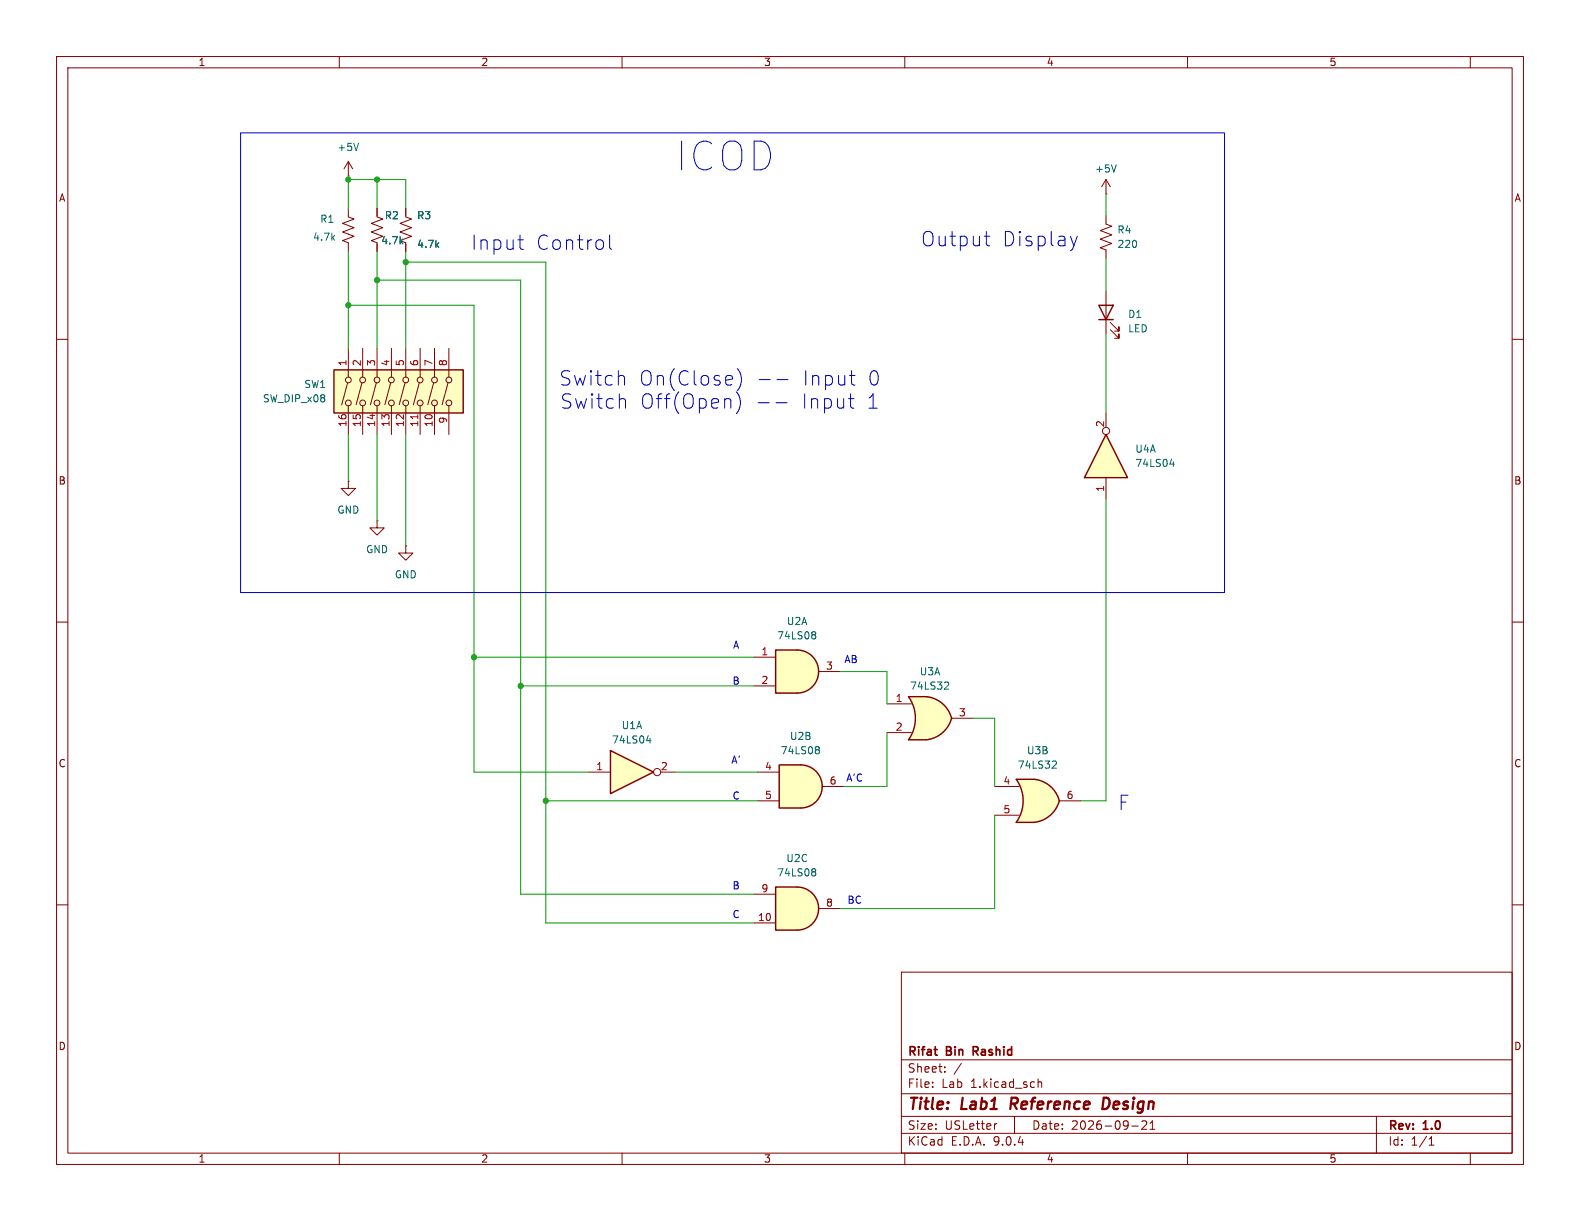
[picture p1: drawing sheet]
<svg xmlns="http://www.w3.org/2000/svg" width="279mm" height="216mm" viewBox="0 0 279 216" stroke-linecap="round" stroke-linejoin="round" font-family="sans-serif">
<g fill="none" stroke="#840000" stroke-width=".18">
<path d="M10 10h259.4v195.9h-259.4zM12 12h255.4v191.9h-255.4zM60 10v2M110 10v2M160 10v2M210 10v2M260 10v2M10 60h2M267.4 60h2M10 110h2M267.4 110h2M10 160h2"/>
<path d="M159.4 171.9h108v32h-108zM267.4 160h2M159.4 197.4h108M159.4 193.4h108M159.4 187.4h108M164.9 192.1v.2M164.9 191.4v.1M167.1 189.4v.2M167.1 188.7v.1M170 188l-1.3 1.9M176.3 198.7l-.3 .1M179.4 197.4v3"/>
<path d="M183.6 190.8v1.5M183.6 191.4l.2-.1 .3 .1 .1 .9M200.1 199.1h1.2M202.7 198.3v.5l-.8 .9h.9M203.4 199.7h.8M203.4 198.6l.4-.4v1.5M243.4 197.4v6.5M60 203.9v2M110 203.9v2M159.4 200.4h108M160 203.9v2M210 203.9v2"/>
<path d="M252.7 202.5h.9M252.7 201.4l.4-.4v1.5M260 203.9v2"/>
</g>
<path d="M178.9 194.1l-.2 2M195.9 194.2l-.7-.1-.3 2h.5l.5-.3" fill="none" stroke="#840000" stroke-width=".4"/>
<path d="M165.2 185.6h.5M165.6 186.6h.1M172.1 185.9h.6M172.7 185.1h-.6v1.5" fill="none" stroke="#840000" stroke-width=".3"/>
<path d="M141 156.8a3.8 3.8 0 0 1 3.8 3.9 3.8 3.8 0 0 1-3.8 3.8z" fill="#ffffc2" stroke="#ffffc2" stroke-width=".18"/>
<path d="M137.2 156.8h3.8v7.7h-3.8z" fill="#ffffc2"/>
<path d="M137.2 156.8h3.8a3.8 3.8 0 0 1 3.8 3.9 3.8 3.8 0 0 1-3.8 3.8h-3.8z" fill="none" stroke="#840000" stroke-width=".25"/>
<path d="M61.6 85.1v1.3h1.3l-1.3 1.2-1.3-1.2h1.3M61.6 85.1h.1M66.7 92.1v1.2h1.2l-1.2 1.3-1.3-1.3h1.3M66.7 92.1h.1M133.3 158.1h3.9M133.3 163.2h3.9M144.8 160.7h3.8" fill="none" stroke="#840000" stroke-width=".18"/>
<path d="M143.8 153.6h.2l.3 .3-.3 .3M143.8 154.2h.2M144 154.2l.3 .2v.2l-.2 .2-.3 .1" fill="none" stroke="#006464" stroke-width=".18"/>
<path d="M59.1 65.4h22.8v7.6h-22.8z" fill="#ffffc2"/>
<g fill="none" stroke="#840000" stroke-width=".18">
<path d="M61.6 31.1h.1M61.6 28.6v2.5M61.6 28.6l-.8 1.2M61.6 28.6l.8 1.2M61.5 67.7l-1.1 3.9M61.6 61.6v5.1M61.6 71.8v5M64 67.7l-1 3.9M64.1 61.6v5.1M64.1 71.8v5M66.5 67.7l-1 3.9M66.7 61.6v5.1"/>
<path d="M66.7 71.8v5M69.1 67.7l-1.1 3.9M69.2 61.6v5.1M69.2 71.8v5M71.6 67.7l-1 3.9M71.8 61.6v5.1M71.8 71.8v5M74.1 67.7l-1 3.9M74.3 61.6v5.1M74.3 71.8v5M76.7 67.7l-1.1 3.9M76.8 61.6v5.1"/>
<path d="M76.8 71.8v5M79.2 67.7l-1 3.9M79.4 61.6v5.1M79.4 71.8v5M71.8 96.5v1.3h1.2l-1.2 1.3-1.3-1.3h1.3M71.8 96.5h.1"/>
<circle cx="61.6" cy="67.2" r=".51"/>
<circle cx="61.6" cy="71.2" r=".51"/>
<circle cx="64.1" cy="67.2" r=".51"/>
<circle cx="64.1" cy="71.2" r=".51"/>
<circle cx="66.7" cy="71.2" r=".51"/>
<circle cx="66.7" cy="67.2" r=".51"/>
<circle cx="69.2" cy="67.2" r=".51"/>
<circle cx="69.2" cy="71.2" r=".51"/>
<circle cx="71.8" cy="67.2" r=".51"/>
<circle cx="71.8" cy="71.2" r=".51"/>
<circle cx="74.3" cy="67.2" r=".51"/>
<circle cx="74.3" cy="71.2" r=".51"/>
<circle cx="76.8" cy="71.2" r=".51"/>
<circle cx="76.8" cy="67.2" r=".51"/>
<circle cx="79.4" cy="67.2" r=".51"/>
<circle cx="79.4" cy="71.2" r=".51"/>
</g>
<path d="M59.1 65.4h22.8v7.6h-22.8z" fill="none" stroke="#840000" stroke-width=".25"/>
<path d="M73.9 73.3v.8" fill="none" stroke="#a90000" stroke-width=".18"/>
<path d="M63.4 25.3l-.4 1.3" fill="none" stroke="#006464" stroke-width=".18"/>
<path d="M141 114.9a3.8 3.8 0 0 1 3.8 3.8 3.8 3.8 0 0 1-3.8 3.9z" fill="#ffffc2" stroke="#ffffc2" stroke-width=".18"/>
<path d="M137.2 114.9h3.8v7.7h-3.8z" fill="#ffffc2"/>
<path d="M137.2 114.9h3.8a3.8 3.8 0 0 1 3.8 3.8 3.8 3.8 0 0 1-3.8 3.9h-3.8z" fill="none" stroke="#840000" stroke-width=".25"/>
<path d="M133.3 116.2h3.9M144.8 118.7h3.8M133.3 121.3h3.9" fill="none" stroke="#840000" stroke-width=".18"/>
<path d="M143.8 111.7h.2l.3 .2-.3 .3M143.8 112.2h.2M144 112.2l.3 .3v.2l-.2 .2-.3 .1" fill="none" stroke="#006464" stroke-width=".18"/>
<path d="M179.7 137.8h3.2M179.7 145.4h3.2" fill="none" stroke="#ffffc2" stroke-width=".18"/>
<g fill="#ffffc2" stroke="#ffffc2" stroke-width=".18">
<path d="M182.3 140.2l5 1.4a5.2 5.2 0 0 1-4.4 3.8z"/>
<path d="M182.9 137.8a5.1 5.1 0 0 1 4.4 3.8l-5 1.3z"/>
</g>
<path d="M179.7 137.8h3.2v7.6h-3.2a6.7 6.7 0 0 0 0-7.6z" fill="#ffffc2"/>
<path d="M194.3 54h2.5l-1.2 2.5zM194.3 56.5h2.5M179.7 137.8h3.2a5.1 5.1 0 0 1 4.4 3.8 5.2 5.2 0 0 1-4.4 3.8h-3.2a6.6 6.6 0 0 0 0-7.6z" fill="none" stroke="#840000" stroke-width=".25"/>
<path d="M195.6 38.1v1.5l1 .4-2 .8 2 .7-2 .8 2 .8-2 .7 1 .4v1.5M195.6 51.4v7.7M196.3 58.3l1.6 1.5v-.7v.7h-.8M196.3 57l1.6 1.5v-.7v.7h-.8M175.9 139.1h4.3M175.9 144.1h4.3M187.3 141.6h3.8" fill="none" stroke="#840000" stroke-width=".18"/>
<path d="M186.3 134.6h.4l.1 .3-.8 .9h.8" fill="none" stroke="#006464" stroke-width=".18"/>
<path d="M195.6 76.8l3.8 7.7h-7.6z" fill="#ffffc2"/>
<path d="M195.6 76.8l3.8 7.7h-7.6z" fill="none" stroke="#840000" stroke-width=".25"/>
<g fill="none" stroke="#840000" stroke-width=".18">
<path d="M195.6 34.3h.1M195.6 31.8v2.5M195.6 31.8l-.8 1.2M195.6 31.8l.7 1.2M195.6 73v2.6M195.6 84.5v3.8"/>
<circle cx="195.6" cy="76.2" r=".63"/>
</g>
<path d="M197.4 29.2l-.4 1.2M206.9 82.1h.8M207.5 81.6v.9" fill="none" stroke="#006464" stroke-width=".18"/>
<path d="M107.9 132.7l7.7 3.8-7.7 3.8z" fill="#ffffc2"/>
<path d="M107.9 132.7l7.7 3.8-7.7 3.8z" fill="none" stroke="#840000" stroke-width=".25"/>
<g fill="none" stroke="#840000" stroke-width=".18">
<path d="M104.1 136.5h3.8M116.8 136.5h2.6"/>
<circle cx="116.2" cy="136.5" r=".63"/>
</g>
<path d="M114.3 131h.8M114.9 130.5v.9" fill="none" stroke="#006464" stroke-width=".18"/>
<path d="M160.7 123.2h3.1M160.7 130.8h3.1" fill="none" stroke="#ffffc2" stroke-width=".18"/>
<g fill="#ffffc2" stroke="#ffffc2" stroke-width=".18">
<path d="M163.3 125.6l5 1.4a5.2 5.2 0 0 1-4.4 3.8z"/>
<path d="M163.9 123.2a5.1 5.1 0 0 1 4.4 3.8l-5 1.3z"/>
</g>
<path d="M160.7 123.2h3.1v7.6h-3.1a6.7 6.7 0 0 0 0-7.6z" fill="#ffffc2"/>
<path d="M160.7 123.2h3.1a5.1 5.1 0 0 1 4.5 3.8 5.2 5.2 0 0 1-4.4 3.8h-3.2a6.6 6.6 0 0 0 0-7.6z" fill="none" stroke="#840000" stroke-width=".25"/>
<path d="M61.6 36.8v1.6l1 .3-2 .8 2 .8-2 .7 2 .8-2 .7 1 .4v1.6M66.7 36.8v1.6l1 .3-2 .8 2 .8-2 .7 2 .8-2 .7 1 .4v1.6M71.8 36.8v1.6l1 .3-2.1 .8 2.1 .8-2.1 .7 2.1 .8-2.1 .7 1.1 .4v1.6M156.8 124.5h4.4M156.8 129.5h4.4M168.3 127h3.8" fill="none" stroke="#840000" stroke-width=".18"/>
<path d="M167.2 120.6l.4 .1 .2 .3-.8 .9h.8" fill="none" stroke="#006464" stroke-width=".18"/>
<path d="M141.6 135.3a3.8 3.8 0 0 1 3.8 3.8 3.8 3.8 0 0 1-3.8 3.8z" fill="#ffffc2" stroke="#ffffc2" stroke-width=".18"/>
<path d="M137.8 135.3h3.8v7.6h-3.8z" fill="#ffffc2"/>
<path d="M137.8 135.3h3.8a3.8 3.8 0 0 1 3.8 3.8 3.8 3.8 0 0 1-3.8 3.8h-3.8z" fill="none" stroke="#840000" stroke-width=".25"/>
<path d="M66.7 36.8v1.3M71.8 36.8v1.3M66.7 43.2v1.3M71.8 43.2v1.3M134 136.5h3.8M145.4 139.1h3.8M134 141.6h3.8" fill="none" stroke="#840000" stroke-width=".18"/>
<path d="M144.4 132h.3l.2 .3-.2 .3M144.4 132.6h.3M144.7 132.6l.2 .2v.3l-.1 .1-.4 .1" fill="none" stroke="#006464" stroke-width=".18"/>
<g fill="none" stroke="#009600" stroke-width=".18">
<path d="M61.6 31.1v5.7M61.6 31.8h10.2v5M66.7 31.8v5M195.6 34.3v3.8M61.6 44.5v17.1M61.6 54h22.2v82.5h20.3M66.7 44.5v17.1M66.7 49.5h25.4v108.6h41.2M71.8 46.4h24.7v116.8h36.8M71.8 44.5v17.1M195.6 45.7v5.7M195.6 59.1v13.9"/>
<path d="M61.6 76.8v8.3M66.7 76.8v15.3M71.8 76.8v19.7M195.6 88.3v53.3h-4.5M83.8 116.2h49.5M148.6 118.7h8.2v5.8M92.1 121.3h41.2M119.4 136.5h14.6M156.8 129.5v9.6h-7.6M172.1 127h3.8v12.1M96.5 141.6h37.5M175.9 144.1v16.6h-27.3"/>
</g>
<g fill="none" stroke="#0000c2" stroke-width=".18">
<path d="M42.5 23.5h174v81.3h-174zM91.6 42.4h1M92.1 44l.5 .1M107.8 41.6v2.1l.4 .4M174.1 41.8h.9M174.5 43.3l.5 .2M190.5 41.8l-.6 1.7M110.1 66.4l.3 .4v1.3M110.2 70.5l.4 .3v1.4M130.2 69.3a2.91 2.91 0 0 1 0 3.8M130.4 65.2a2.91 2.91 0 0 1 0 3.9M134.1 71.2h1.9"/>
<path d="M134.3 67.1h1.9M137.2 71.2h2M137.4 67.1h1.9M150 70.5h1M150.2 66.4h1M150.5 72.1l.5 .1M150.7 68l.5 .1"/>
</g>
<g fill="#009600" stroke="#009600" stroke-width=".18">
<circle cx="61.6" cy="31.8" r=".46"/>
<circle cx="71.8" cy="46.4" r=".46"/>
<circle cx="66.7" cy="49.5" r=".46"/>
<circle cx="61.6" cy="54" r=".46"/>
<circle cx="66.7" cy="31.8" r=".46"/>
<circle cx="96.5" cy="141.6" r=".46"/>
<circle cx="83.8" cy="116.2" r=".46"/>
<circle cx="92.1" cy="121.3" r=".46"/>
</g>
<text font-size="7.1" fill="#0000c2" x="119.6" y="30.5">ICOD</text>
<g font-size="3.5" fill="#0000c2">
<text x="83.3" y="44.4">Input</text>
<text x="94.7" y="44.4">Control</text>
<text x="162.8" y="43.8">Output</text>
<text x="177.2" y="43.8">Display</text>
<text x="98.8" y="68.4">Switch</text>
<text x="112.9" y="68.4">On(Close)</text>
<text x="141.8" y="68.4">Input</text>
<text x="153.2" y="68.4">0</text>
<text x="99" y="72.5">Switch</text>
<text x="113.1" y="72.5">Off(Open)</text>
<text x="141.6" y="72.5">Input</text>
<text x="153" y="72.5">1</text>
<text x="197.7" y="143.5">F</text>
</g>
<g font-size="2.8" fill="#840000">
<text x="160.4" y="196.8">Title:</text>
<text x="170.1" y="196.8">Lab1</text>
<text x="179.5" y="196.8">Reference</text>
<text x="196.6" y="196.8">Design</text>
</g>
<g font-size="2.1" fill="#840000">
<text x="160.4" y="189.9">Sheet:</text>
<text x="160.4" y="187.1">Rifat</text>
<text x="167.4" y="187.1">Bin</text>
<text x="172.7" y="187.1">Rashid</text>
<text x="160.4" y="192.6">File:</text>
<text x="166.5" y="192.6">Lab</text>
<text x="171.7" y="192.6">1.kicad_sch</text>
<text x="160.4" y="202.8">KiCad</text>
<text x="160.4" y="200">Size:</text>
<text x="167.1" y="200">USLetter</text>
<text x="168.1" y="202.8">E.D.A.</text>
<text x="175.7" y="202.8">9.0.4</text>
<text x="182.4" y="200">Date:</text>
<text x="189.4" y="200">2026-09-21</text>
<text x="245.4" y="200.2">Rev:</text>
<text x="245.4" y="202.8">Id:</text>
<text x="249.5" y="202.8">1/1</text>
<text x="251.8" y="200.2">1.0</text>
</g>
<g font-size="1.8" fill="#840000">
<text x="35" y="11.9">1</text>
<text x="85" y="11.9">2</text>
<text x="135" y="11.9">3</text>
<text x="185" y="11.9">4</text>
<text x="235" y="11.9">5</text>
<text x="10.3" y="35.9">A</text>
<text x="267.7" y="35.9">A</text>
<text x="10.3" y="85.9">B</text>
<text x="267.7" y="85.9">B</text>
<text x="10.3" y="135.9">C</text>
<text x="267.7" y="135.9">C</text>
<text x="10.3" y="185.9">D</text>
<text x="267.7" y="185.9">D</text>
<text x="35" y="205.8">1</text>
<text x="85" y="205.8">2</text>
<text x="135" y="205.8">3</text>
<text x="185" y="205.8">4</text>
<text x="235" y="205.8">5</text>
</g>
<g font-size="1.8" fill="#006464">
<text x="59.6" y="26.9">+5V</text>
<text x="193.5" y="30.7">+5V</text>
<text x="56.5" y="39.6">R1</text>
<text x="68" y="39">R2</text>
<text x="73.7" y="39">R3</text>
<text x="197.5" y="41.5">R4</text>
<text x="55.3" y="42.8">4.7k</text>
<text x="67.3" y="43.4">4.7k</text>
<text x="73.7" y="44">4.7k</text>
<text x="197.5" y="44">220</text>
<text x="199.4" y="56.4">D1</text>
<text x="199.4" y="59">LED</text>
<text x="46.4" y="71.3">SW_DIP_x08</text>
<text x="53.7" y="68.8">SW1</text>
<text x="200.7" y="80.2">U4A</text>
<text x="200.7" y="82.8">74LS04</text>
<text x="59.6" y="91">GND</text>
<text x="64.6" y="98">GND</text>
<text x="69.7" y="102.5">GND</text>
<text x="137.3" y="113.3">74LS08</text>
<text x="139" y="110.7">U2A</text>
<text x="162.5" y="119.6">U3A</text>
<text x="160.8" y="122.1">74LS32</text>
<text x="108.1" y="131.7">74LS04</text>
<text x="109.8" y="129.1">U1A</text>
<text x="139.6" y="131">U2B</text>
<text x="138" y="133.6">74LS08</text>
<text x="179.9" y="136.1">74LS32</text>
<text x="181.5" y="133.6">U3B</text>
<text x="137.3" y="155.2">74LS08</text>
<text x="139" y="152.6">U2C</text>
</g>
<g font-size="1.8" fill="#a90000">
<text x="61.3" y="64.8" transform="rotate(-90 61.3 64.8)">1</text>
<text x="63.9" y="64.8" transform="rotate(-90 63.9 64.8)">2</text>
<text x="66.4" y="64.8" transform="rotate(-90 66.4 64.8)">3</text>
<text x="69" y="64.8" transform="rotate(-90 69 64.8)">4</text>
<text x="71.5" y="64.8" transform="rotate(-90 71.5 64.8)">5</text>
<text x="74" y="64.8" transform="rotate(-90 74 64.8)">6</text>
<text x="76.6" y="64.8" transform="rotate(-90 76.6 64.8)">7</text>
<text x="79.1" y="64.8" transform="rotate(-90 79.1 64.8)">8</text>
<text x="61.3" y="75.6" transform="rotate(-90 61.3 75.6)">16</text>
<text x="63.9" y="75.6" transform="rotate(-90 63.9 75.6)">15</text>
<text x="66.4" y="75.6" transform="rotate(-90 66.4 75.6)">14</text>
<text x="69" y="75.6" transform="rotate(-90 69 75.6)">13</text>
<text x="71.5" y="75.6" transform="rotate(-90 71.5 75.6)">12</text>
<text x="74" y="75.6" transform="rotate(-90 74 75.6)">11</text>
<text x="76.6" y="75.6" transform="rotate(-90 76.6 75.6)">10</text>
<text x="79.1" y="75" transform="rotate(-90 79.1 75)">9</text>
<text x="195.3" y="75.6" transform="rotate(-90 195.3 75.6)">2</text>
<text x="195.3" y="87.1" transform="rotate(-90 195.3 87.1)">1</text>
<text x="134.5" y="116">1</text>
<text x="146" y="118.5">3</text>
<text x="134.5" y="121">2</text>
<text x="158.3" y="124.2">1</text>
<text x="158.3" y="129.3">2</text>
<text x="169.5" y="126.7">3</text>
<text x="105.3" y="136.3">1</text>
<text x="116.8" y="136.3">2</text>
<text x="135.2" y="136.3">4</text>
<text x="135.2" y="141.4">5</text>
<text x="146.6" y="138.8">6</text>
<text x="177.3" y="138.8">4</text>
<text x="177.3" y="143.9">5</text>
<text x="188.5" y="141.4">6</text>
<text x="134.5" y="157.9">9</text>
<text x="146" y="160.4">8</text>
<text x="133.9" y="162.9">10</text>
</g>
<g font-size="1.8" fill="#0000c2">
<text x="129.5" y="114.9">A</text>
<text x="149.2" y="117.5">AB</text>
<text x="129.4" y="121.3">B</text>
<text x="129.2" y="135.2">A'</text>
<text x="129.4" y="141.6">C</text>
<text x="149.5" y="138.4">A'C</text>
<text x="129.4" y="157.5">B</text>
<text x="149.8" y="160">BC</text>
<text x="129.4" y="162.5">C</text>
</g>
</svg>
